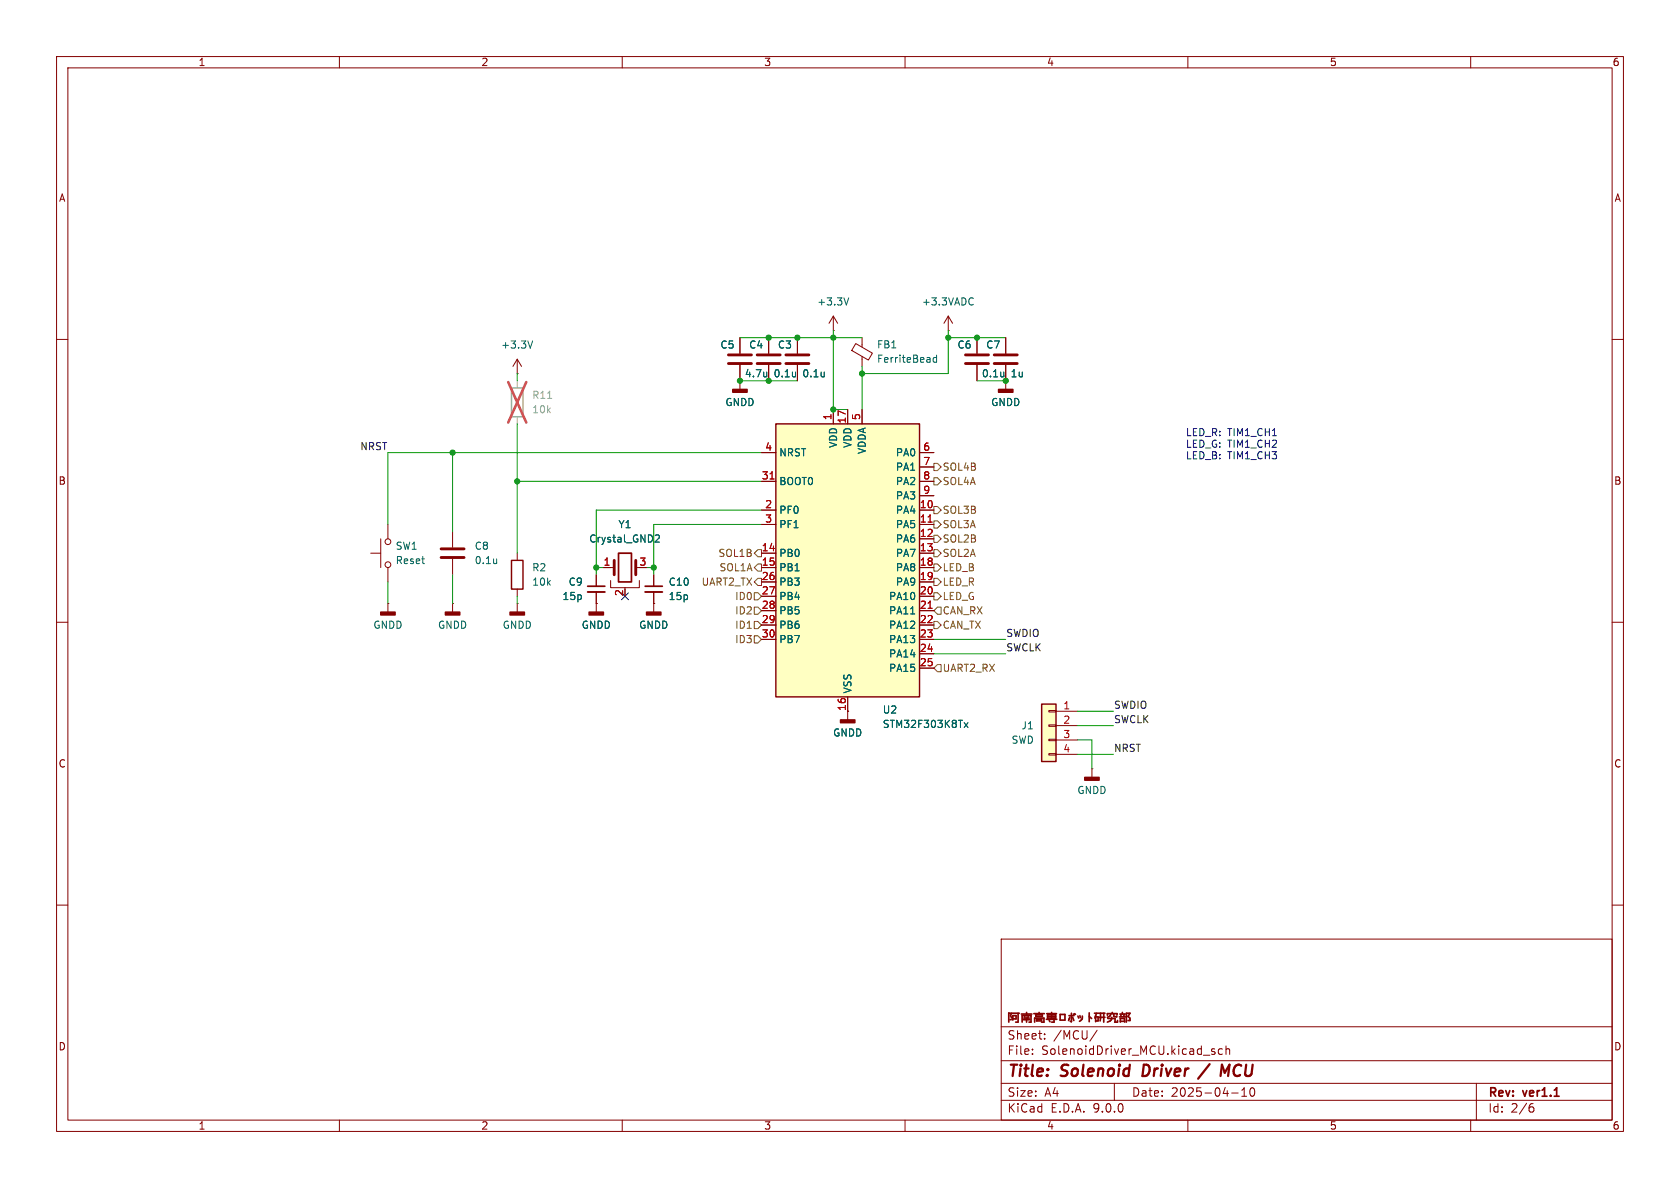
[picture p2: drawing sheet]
<svg xmlns="http://www.w3.org/2000/svg" width="297mm" height="210mm" viewBox="0 0 297 210" stroke-linecap="round" stroke-linejoin="round" font-family="sans-serif">
<g fill="none" stroke="#840000" stroke-width=".18">
<path d="M10 10h277v190h-277zM12 12h273v186h-273zM60 10v2M110 10v2M160 10v2M210 10v2M260 10v2M167.6 58.4h.1M167.6 55.9l-.7 1.3M167.6 55.9l.8 1.3M167.6 55.9v2.5M172.7 59.7v2.8"/>
<path d="M177.8 59.7v2.8M10 60h2M172.7 64.5v2.8M177.8 67.3h.1M177.8 64.5v4.3M285 60h2M10 110h2M285 110h2M10 160h2M177 166h108v32h-108zM285 160h2M60 198v2"/>
<path d="M110 198v2M160 198v2M177 194.5h108M177 191.5h108M177 187.5h108M177 181.5h108M182.5 186.3v.1M182.5 185.5v.1M184.7 183.6v.1M184.7 182.8v.1M194 182.1l-1.3 2M197 191.5v3"/>
<path d="M210 198v2M214.7 185.5l-.3-.1-.2 .2v.2l.5 .2v.3h-.5M216.1 185.5l-.4-.1-.3 .3v.4l.1 .2h.6M216.7 185.5l.3-.1 .3 .1 .1 .9M216.7 184.9v1.5M217.7 193.2h1.2M219.5 193.8h.9M219.5 192.7l.5-.4v1.5M221.1 192.4l.2-.1a.81 .81 0 0 1 .6 .6 .81 .81 0 0 1-.3 .8l-.1 .1a.81 .81 0 0 1-.4-1.4zM260 198v2M261 191.5v6.5M270.6 195.7h.4l.2 .3-.1 .5-.5 .1"/>
<path d="M271 195.1l-.4 .1"/>
</g>
<path d="M202.2 188.2l-.2 2h.4M213.8 188.1l-2 2.6M216 188.2l.5 1.4 .9-1.4-.3 2" fill="none" stroke="#840000" stroke-width=".4"/>
<g fill="none" stroke="#840000" stroke-width=".3">
<path d="M178.3 179v1.7M178.3 179.1h.5l-.2 .4M178.7 179.6l.1 .4M179 179.1h1.2M180 179.1v1.6h-.4M180.6 179.3h1.8M181 180h1M181.1 179.7l.1 .1M181.5 179v.5M181.5 180v.7M181.8 179.7l-.1 .3M182.8 179.2h1.8"/>
<path d="M183.1 179.4h1.2v.3h-1.2zM183.7 179v.2M185.1 179.2h1.7M185.2 179.4h1.4v.6h-1.4zM185.2 179.7h1.4M185.9 179v1M186.3 180v.7h-.4M187.4 179.3h.9v1h-.9zM189 179.5h.8M189.1 179.8l-.2 .6M189.4 179.1v1.5l-.2-.1M189.6 179.8l.2 .6"/>
<path d="M189.8 179.3l.1 .1M190 179.2l.1 .1M190.6 179.6l.1 .4M190.9 179.5l.1 .4M191.3 179.6a.77 .77 0 0 1-.5 .9M192.6 179.7l.4 .3M192.6 179v1.6M193.5 179.1h.7M193.6 179.8h.5v.7h-.4M193.7 179.5v1.1M193.8 179.1l-.2 .9M194.3 179.8h1"/>
<path d="M194.3 179.1h1M194.6 179.1l-.1 1.4M195.1 179.1v1.6M196.4 179.2l-.3 .5-.3 .1M196.6 179.8l-.1 .5-.7 .4M196.6 179v.2M196.9 179.2v.5l.5 .1v-.2M197.5 179.4v-.2h-1.7v.3M197.9 179.8h1.1M198 179.3h.9M198.1 179.4l.1 .2M198.4 179v.3"/>
<path d="M198.8 179.3l-.2 .4M178.6 180.3h.2M179.1 180.1h.5v-.6h-.5v.8M180.7 180.7v-1.2h1.6v1.2h-.4M180.9 180.3h1.2M182.9 180.7v-.7h1.7v.7h-.5M183.3 180.2h.8v.3h-.8zM185 180.2h1.8M185.5 180.4l.1 .2M195.8 180h1.3v.7M197.6 180.4v.3h-.5M198.1 180.7v-.7h.7v.7"/>
<path d="M198.1 180.5h.7M199.4 180.4h.4l-.1-.5-.3-.2 .4-.6h-.7v1.6"/>
</g>
<path d="M170.7 62.7h4.1M170.7 64.3h4.1M175.8 62.7h4M175.8 64.3h4" fill="none" stroke="#840000" stroke-width=".51"/>
<path d="M176.5 68.8h2.6v.5h-2.6z" fill="#840000" stroke="#840000" stroke-width=".25"/>
<path d="M171.8 52.6l.3 .2M172.1 53.8l-.3 .1M177.5 65.8v.8M177.5 66.5l-.1 .1" fill="none" stroke="#006464" stroke-width=".18"/>
<path d="M137.2 74.9h25.4v48.3h-25.4z" fill="#ffffc2"/>
<path d="M137.2 74.9h25.4v48.3h-25.4z" fill="none" stroke="#840000" stroke-width=".25"/>
<g fill="none" stroke="#840000" stroke-width=".18">
<path d="M130.8 59.7v2.8M141 59.7v2.8M152.4 59.7v1.6M130.8 64.5v2.8M141 64.5v2.8M147.3 72.4v2.5M149.9 72.4v2.5M151.3 60.7l2.9 1.7-.7 1.3-2.9-1.7zM152.4 63v1.8M152.4 72.4v2.5M134.6 80h2.6M134.6 85.1h2.6"/>
<path d="M134.6 90.2h2.6M134.6 92.7h2.6M134.6 97.8h2.6M162.6 80h2.5M162.6 85.1h2.5M162.6 90.2h2.5M162.6 92.7h2.5M162.6 97.8h2.5M162.6 82.6h2.5M162.6 87.6h2.5M162.6 95.3h2.5M105.4 106.7h.1"/>
<path d="M105.4 106.7v1.5M134.6 100.3h2.6M134.6 102.9h2.6M134.6 105.4h2.6M134.6 108h2.6M134.6 110.5h2.6M134.6 113h2.6M162.6 100.3h2.5M162.6 102.9h2.5M162.6 105.4h2.5M162.6 108h2.5M162.6 110.5h2.5"/>
<path d="M162.6 113h2.5M162.6 115.6h2.5M162.6 118.1h2.5M149.9 123.2v4.1"/>
</g>
<path d="M136.1 84.7h.8M164.1 92.3h.7M164.1 107.5h.7" fill="none" stroke="#a90000" stroke-width=".18"/>
<path d="M135.6 65.8v.8M135.6 66.5l-.1 .1M145.7 65.8v.8M145.7 66.5v.1M165.6 62.8v1.2M165.6 63.3l-.4-.1-.2 .2 .1 .6h.5M161 108.5h.7M170.5 127.7l.6 .9M171.1 127.7l-.6 .9" fill="none" stroke="#006464" stroke-width=".18"/>
<g fill="#840000" stroke="#840000" stroke-width=".25">
<path d="M148.6 127.3h2.5v.5h-2.5z"/>
<path d="M104.1 108.2h2.6v.5h-2.6z"/>
</g>
<path d="M128.8 62.7h4M128.8 64.3h4M138.9 62.7h4.1M138.9 64.3h4.1" fill="none" stroke="#840000" stroke-width=".51"/>
<path d="M184.1 124.5h2.6v10.1h-2.6z" fill="#ffffc2"/>
<path d="M90.4 99.1h2.1v5h-2.1zM184.1 124.5h2.6v10.1h-2.6z" fill="none" stroke="#840000" stroke-width=".25"/>
<g fill="none" stroke="#840000" stroke-width=".18">
<path d="M130.8 59.7v2.8M135.9 59.7v2.8M141 59.7v2.8M147.3 58.4h.1M147.3 55.9l-.7 1.3M147.3 55.9l.8 1.3M147.3 55.9v2.5M172.7 59.7v2.8M177.8 59.7v2.8M91.4 66h.1M91.4 63.5l-.7 1.3M91.4 63.5l.8 1.3"/>
<path d="M91.4 63.5v2.5M130.8 67.3h.1M130.8 64.5v4.3M135.9 64.5v2.8M141 64.5v2.8M147.3 72.4v2.5M149.9 72.4v2.5M152.4 72.4v2.5M172.7 64.5v2.8M177.8 67.3h.1M177.8 64.5v2.8M65.5 97.8h1.8"/>
<path d="M67.3 95.3v5M68.6 92.7v2.6M80 94v2.8M80 98.8v2.8M91.4 97.8v1.3M134.6 97.8h2.6M134.6 80h2.6M134.6 85.1h2.6M134.6 90.2h2.6M134.6 92.7h2.6M162.6 97.8h2.5M162.6 80h2.5"/>
<path d="M162.6 85.1h2.5M162.6 90.2h2.5M162.6 92.7h2.5M162.6 82.6h2.5M162.6 87.6h2.5M162.6 95.3h2.5M68.6 106.7h.1M68.6 100.3v2.6M68.6 106.7v1.5M80 106.7h.1M80 106.7v1.5M91.4 106.7h.1"/>
<path d="M91.4 104.1v1.3M91.4 106.7v1.5M105.4 106.7h.1M105.4 101.6v2M105.4 104.6v2.1M106.7 100.3h1.9M107.9 102.6v1.3h5.1v-1.3M110.5 103.9v.2M112.4 100.3h.6M115.6 106.7h.1M115.6 101.6v2M115.6 104.6v3.6"/>
<path d="M134.6 100.3h2.6M134.6 102.9h2.6M134.6 105.4h2.6M134.6 108h2.6M134.6 110.5h2.6M134.6 113h2.6M162.6 100.3h2.5M162.6 102.9h2.5M162.6 105.4h2.5M162.6 108h2.5M162.6 110.5h2.5M162.6 113h2.5"/>
<path d="M162.6 115.6h2.5M162.6 118.1h2.5M149.9 123.2v2.5M185.4 125.6h1.3v.3h-1.3zM185.4 128.1h1.3v.3h-1.3zM185.4 130.7h1.3v.2h-1.3zM185.4 133.2h1.3v.3h-1.3zM186.7 125.7h3.8M186.7 128.3h3.8M186.7 130.8h3.8M186.7 133.4h3.8M193 135.9h.1"/>
<path d="M193 135.9v1.5"/>
<circle cx="68.6" cy="99.8" r=".51"/>
<circle cx="68.6" cy="95.8" r=".51"/>
</g>
<g fill="#840000" stroke="#840000" stroke-width=".25">
<path d="M191.8 137.4h2.5v.5h-2.5z"/>
<path d="M129.5 68.8h2.6v.5h-2.6z"/>
<path d="M90.2 108.2h2.5v.5h-2.5z"/>
<path d="M114.3 108.2h2.5v.5h-2.5z"/>
<path d="M78.7 108.2h2.6v.5h-2.6z"/>
<path d="M67.3 108.2h2.5v.5h-2.5z"/>
</g>
<g fill="none" stroke="#006464" stroke-width=".18">
<path d="M150 52.6l-.4 1.3M94.2 60.3l-.5 1.2M135.6 65.8v.8M135.6 66.5l-.1 .1M140.6 65.8v.8M140.6 66.5v.1M145.7 65.8v.8M145.7 66.5v.1M177.5 65.8v.8M177.5 66.5l-.1 .1M87.8 98.8v.8M87.8 99.5l-.1 .1"/>
<path d="M115.9 94.6h.4l.3 .3-.8 .9h.8M161 108.5h.7M170.5 127.7l.6 .9M171.1 127.7l-.6 .9"/>
</g>
<path d="M133.9 62.7h4M133.9 64.3h4M78 97h4M78 98.6h4M108.6 99.1v2.5M112.4 99.1v2.5" fill="none" stroke="#840000" stroke-width=".51"/>
<path d="M90.4 68.6h2.1v5.1h-2.1z" fill="none" stroke="#a1a1a1" stroke-width=".25"/>
<path d="M91.4 67.3v1.3M91.4 73.7v1.2" fill="none" stroke="#a1a1a1" stroke-width=".18"/>
<path d="M96.8 70.4h.7" fill="none" stroke="#989898" stroke-width=".18"/>
<path d="M89.8 67.5l3.2 7.2M93 67.5l-3.2 7.2" fill="none" stroke="#e65255" stroke-width=".46"/>
<path d="M109.3 97.8h2.3v5.1h-2.3zM103.9 103.6h3M114 103.6h3.1" fill="none" stroke="#840000" stroke-width=".3"/>
<path d="M103.9 104.6h3M114 104.6h3.1" fill="none" stroke="#840000" stroke-width=".33"/>
<g fill="none" stroke="#725600" stroke-width=".18">
<path d="M134 97.2h.6v1.2h-.6l-.7-.6zM134 99.7h.6v1.3h-.6l-.7-.7zM165.1 94.6h.6l.7 .7-.7 .6h-.6zM165.1 99.7h.6l.7 .6-.7 .7h-.6zM165.1 97.2h.6l.7 .6-.7 .6h-.6zM165.1 89.5h.6l.7 .7-.7 .6h-.6zM165.1 81.9h.6l.7 .7-.7 .6h-.6zM165.1 92.1h.6l.7 .6-.7 .6h-.6zM165.1 84.5h.6l.7 .6-.7 .6h-.6zM133.3 109.9h.7l.6 .6-.6 .6h-.7zM133.3 104.8h.7l.6 .6-.6 .6h-.7zM133.3 112.4h.7l.6 .6-.6 .7h-.7z"/>
<path d="M133.3 107.3h.7l.6 .7-.6 .6h-.7zM134 102.2h.6v1.3h-.6l-.7-.6zM165.1 109.9h.6l.7 .6-.7 .6h-.6zM165.1 104.8h.6l.7 .6-.7 .6h-.6zM165.1 102.2h.6l.7 .7-.7 .6h-.6zM165.7 117.5h.7v1.2h-.7l-.6-.6zM165.7 107.3h.7v1.3h-.7l-.6-.6z"/>
</g>
<g fill="none" stroke="#009600" stroke-width=".18">
<path d="M130.8 59.7h21.6M147.3 58.4v14h2.6M167.6 58.4v7.6h-15.2M167.6 59.7h10.2M91.4 66v1.3M91.4 74.9v22.9M130.8 67.3h10.2M152.4 64.8v7.6M172.7 67.3h5.1M80 80v14M91.4 85.1h43.2M134.6 92.7h-19v8.9"/>
<path d="M134.6 80h-66v12.7M134.6 90.2h-29.2v11.4M68.6 102.9v3.8M80 101.6v5.1M91.4 105.4v1.3M105.4 100.3h1.3M114.3 100.3h1.3M165.1 115.6h12.7M165.1 113h12.7M190.5 130.8h2.5v5.1M190.5 128.3h6.3M190.5 125.7h6.3"/>
<path d="M190.5 133.4h6.3"/>
</g>
<path d="M109.9 104.8l1.2 1.2M111.1 104.8l-1.2 1.2" fill="none" stroke="#000084" stroke-width=".18"/>
<path d="M136.1 84.7h.8M164.1 92.3h.7M164.1 107.5h.7" fill="none" stroke="#a90000" stroke-width=".18"/>
<g fill="#009600" stroke="#009600" stroke-width=".18">
<circle cx="177.8" cy="67.3" r=".46"/>
<circle cx="167.6" cy="59.7" r=".46"/>
<circle cx="172.7" cy="59.7" r=".46"/>
<circle cx="147.3" cy="72.4" r=".46"/>
<circle cx="141" cy="59.7" r=".46"/>
<circle cx="135.9" cy="59.7" r=".46"/>
<circle cx="135.9" cy="67.3" r=".46"/>
<circle cx="130.8" cy="67.3" r=".46"/>
<circle cx="115.6" cy="100.3" r=".46"/>
<circle cx="152.4" cy="66" r=".46"/>
<circle cx="147.3" cy="59.7" r=".46"/>
<circle cx="80" cy="80" r=".46"/>
<circle cx="105.4" cy="100.3" r=".46"/>
<circle cx="91.4" cy="85.1" r=".46"/>
</g>
<g font-size="2.8" fill="#840000">
<text x="178" y="190.9">Title:</text>
<text x="187.7" y="190.9">Solenoid</text>
<text x="202.8" y="190.9">Driver</text>
<text x="213.8" y="190.9">/</text>
<text x="218.2" y="190.9">MCU</text>
</g>
<g font-size="2.1" fill="#840000">
<text x="178" y="184">Sheet:</text>
<text x="186.2" y="184">/MCU/</text>
<text x="178" y="186.7">File:</text>
<text x="184.1" y="186.7">SolenoidDriver_MCU.kicad_sch</text>
<text x="178" y="196.9">KiCad</text>
<text x="178" y="194.1">Size:</text>
<text x="184.7" y="194.1">A4</text>
<text x="185.7" y="196.9">E.D.A.</text>
<text x="193.3" y="196.9">9.0.0</text>
<text x="200" y="194.1">Date:</text>
<text x="207" y="194.1">2025-04-10</text>
<text x="263" y="194.3">Rev:</text>
<text x="263" y="196.9">Id:</text>
<text x="267.1" y="196.9">2/6</text>
<text x="269.4" y="194.3">ver1.1</text>
</g>
<g font-size="1.8" fill="#840000">
<text x="35" y="11.9">1</text>
<text x="85" y="11.9">2</text>
<text x="135" y="11.9">3</text>
<text x="185" y="11.9">4</text>
<text x="235" y="11.9">5</text>
<text x="285" y="11.9">6</text>
<text x="10.3" y="35.9">A</text>
<text x="285.3" y="35.9">A</text>
<text x="10.3" y="85.9">B</text>
<text x="285.3" y="85.9">B</text>
<text x="149.6" y="125.8" transform="rotate(-90 149.6 125.8)">16</text>
<text x="10.3" y="135.9">C</text>
<text x="285.3" y="135.9">C</text>
<text x="10.3" y="185.9">D</text>
<text x="285.3" y="185.9">D</text>
<text x="35" y="199.9">1</text>
<text x="85" y="199.9">2</text>
<text x="135" y="199.9">3</text>
<text x="185" y="199.9">4</text>
<text x="235" y="199.9">5</text>
<text x="285" y="199.9">6</text>
</g>
<g font-size="1.8" fill="#006464">
<text x="144.4" y="54.2">+3.3V</text>
<text x="162.9" y="54.2">+3.3VADC</text>
<text x="88.5" y="61.8">+3.3V</text>
<text x="127.3" y="61.8">C5</text>
<text x="132.3" y="61.8">C4</text>
<text x="137.4" y="61.8">C3</text>
<text x="154.9" y="61.8">FB1</text>
<text x="154.9" y="64.3">FerriteBead</text>
<text x="169.2" y="61.8">C6</text>
<text x="174.3" y="61.8">C7</text>
<text x="128.1" y="72">GNDD</text>
<text x="131.6" y="66.9">4.7u</text>
<text x="136.7" y="66.9">0.1u</text>
<text x="141.7" y="66.9">0.1u</text>
<text x="173.5" y="66.9">0.1u</text>
<text x="175.1" y="72">GNDD</text>
<text x="178.6" y="66.9">1u</text>
<text x="137.7" y="80.9">NRST</text>
<text x="148.2" y="79.3" transform="rotate(-90 148.2 79.3)">VDD</text>
<text x="150.7" y="79.3" transform="rotate(-90 150.7 79.3)">VDD</text>
<text x="153.3" y="80.4" transform="rotate(-90 153.3 80.4)">VDDA</text>
<text x="158.3" y="80.9">PA0</text>
<text x="158.3" y="83.4">PA1</text>
<text x="137.7" y="86">BOOT0</text>
<text x="158.3" y="86">PA2</text>
<text x="158.3" y="88.5">PA3</text>
<text x="109.2" y="93.6">Y1</text>
<text x="137.7" y="91">PF0</text>
<text x="137.7" y="93.6">PF1</text>
<text x="158.3" y="91">PA4</text>
<text x="158.3" y="93.6">PA5</text>
<text x="69.9" y="97.4">SW1</text>
<text x="69.9" y="99.9">Reset</text>
<text x="83.8" y="97.4">C8</text>
<text x="83.8" y="99.9">0.1u</text>
<text x="94" y="101.2">R2</text>
<text x="104.1" y="96.1">Crystal_GND2</text>
<text x="137.7" y="98.7">PB0</text>
<text x="137.7" y="101.2">PB1</text>
<text x="158.3" y="96.1">PA6</text>
<text x="158.3" y="98.7">PA7</text>
<text x="158.3" y="101.2">PA8</text>
<text x="94" y="103.7">10k</text>
<text x="99.3" y="106.3">15p</text>
<text x="100.4" y="103.7">C9</text>
<text x="118.1" y="103.7">C10</text>
<text x="118.1" y="106.3">15p</text>
<text x="137.7" y="103.7">PB3</text>
<text x="137.7" y="106.3">PB4</text>
<text x="157.1" y="106.3">PA10</text>
<text x="158.3" y="103.7">PA9</text>
<text x="65.9" y="111.4">GNDD</text>
<text x="77.3" y="111.4">GNDD</text>
<text x="88.8" y="111.4">GNDD</text>
<text x="102.7" y="111.4">GNDD</text>
<text x="112.9" y="111.4">GNDD</text>
<text x="137.7" y="108.8">PB5</text>
<text x="137.7" y="111.4">PB6</text>
<text x="137.7" y="113.9">PB7</text>
<text x="157.1" y="108.8">PA11</text>
<text x="157.1" y="111.4">PA12</text>
<text x="157.1" y="113.9">PA13</text>
<text x="157.1" y="116.4">PA14</text>
<text x="157.1" y="119">PA15</text>
<text x="150.7" y="122.7" transform="rotate(-90 150.7 122.7)">VSS</text>
<text x="147.2" y="130.4">GNDD</text>
<text x="156" y="126.3">U2</text>
<text x="156" y="128.9">STM32F303K8Tx</text>
<text x="178.7" y="131.7">SWD</text>
<text x="180.5" y="129.1">J1</text>
<text x="190.4" y="140.6">GNDD</text>
</g>
<g font-size="1.8" fill="#989898">
<text x="94" y="70.7">R11</text>
<text x="94" y="73.3">10k</text>
</g>
<g font-size="1.8" fill="#a90000">
<text x="147.1" y="74.4" transform="rotate(-90 147.1 74.4)">1</text>
<text x="149.6" y="75" transform="rotate(-90 149.6 75)">17</text>
<text x="152.1" y="74.4" transform="rotate(-90 152.1 74.4)">5</text>
<text x="135.2" y="79.8">4</text>
<text x="163.1" y="79.8">6</text>
<text x="163.1" y="82.3">7</text>
<text x="134.6" y="84.8">31</text>
<text x="135.2" y="89.9">2</text>
<text x="162.5" y="89.9">10</text>
<text x="163.1" y="84.8">8</text>
<text x="163.1" y="87.4">9</text>
<text x="135.2" y="92.5">3</text>
<text x="162.5" y="92.5">11</text>
<text x="162.5" y="95">12</text>
<text x="106.6" y="100.1">1</text>
<text x="113" y="100.1">3</text>
<text x="134.6" y="97.5">14</text>
<text x="134.6" y="100.1">15</text>
<text x="162.5" y="97.5">13</text>
<text x="162.5" y="100.1">18</text>
<text x="110.2" y="105.5" transform="rotate(-90 110.2 105.5)">2</text>
<text x="134.6" y="102.6">26</text>
<text x="134.6" y="105.2">27</text>
<text x="134.6" y="107.7">28</text>
<text x="162.5" y="102.6">19</text>
<text x="162.5" y="105.2">20</text>
<text x="162.5" y="107.7">21</text>
<text x="134.6" y="110.2">29</text>
<text x="134.6" y="112.8">30</text>
<text x="162.5" y="110.2">22</text>
<text x="162.5" y="112.8">23</text>
<text x="162.5" y="115.3">24</text>
<text x="162.5" y="117.9">25</text>
<text x="187.9" y="125.5">1</text>
<text x="187.9" y="128">2</text>
<text x="187.9" y="130.6">3</text>
<text x="187.9" y="133.1">4</text>
</g>
<g font-size="1.8" fill="#0000c2">
<text x="209.5" y="77.3">LED_R:</text>
<text x="217" y="77.3">TIM1_CH1</text>
<text x="209.5" y="79.4">LED_G: TIM1_CH2</text>
<text x="209.5" y="81.4">LED_B:</text>
<text x="217" y="81.4">TIM1_CH3</text>
</g>
<g font-size="1.8" fill="#0f0f0f">
<text x="63.6" y="79.7">NRST</text>
<text x="177.8" y="112.7">SWDIO</text>
<text x="177.8" y="115.2">SWCLK</text>
<text x="196.8" y="125.4">SWDIO</text>
<text x="196.8" y="127.9">SWCLK</text>
<text x="196.8" y="133">NRST</text>
</g>
<g font-size="1.8" fill="#725600">
<text x="166.6" y="83.4">SOL4B</text>
<text x="166.6" y="86">SOL4A</text>
<text x="166.6" y="91">SOL3B</text>
<text x="166.6" y="93.6">SOL3A</text>
<text x="126.9" y="98.7">SOL1B</text>
<text x="127.1" y="101.2">SOL1A</text>
<text x="166.6" y="96.1">SOL2B</text>
<text x="166.6" y="101.2">LED_B</text>
<text x="166.6" y="98.7">SOL2A</text>
<text x="123.9" y="103.7">UART2_TX</text>
<text x="129.9" y="106.3">ID0</text>
<text x="166.6" y="106.3">LED_G</text>
<text x="166.6" y="103.7">LED_R</text>
<text x="129.9" y="111.4">ID1</text>
<text x="129.9" y="113.9">ID3</text>
<text x="129.9" y="108.8">ID2</text>
<text x="166.6" y="111.4">CAN_TX</text>
<text x="166.6" y="108.8">CAN_RX</text>
<text x="166.6" y="119">UART2_RX</text>
</g>
</svg>
